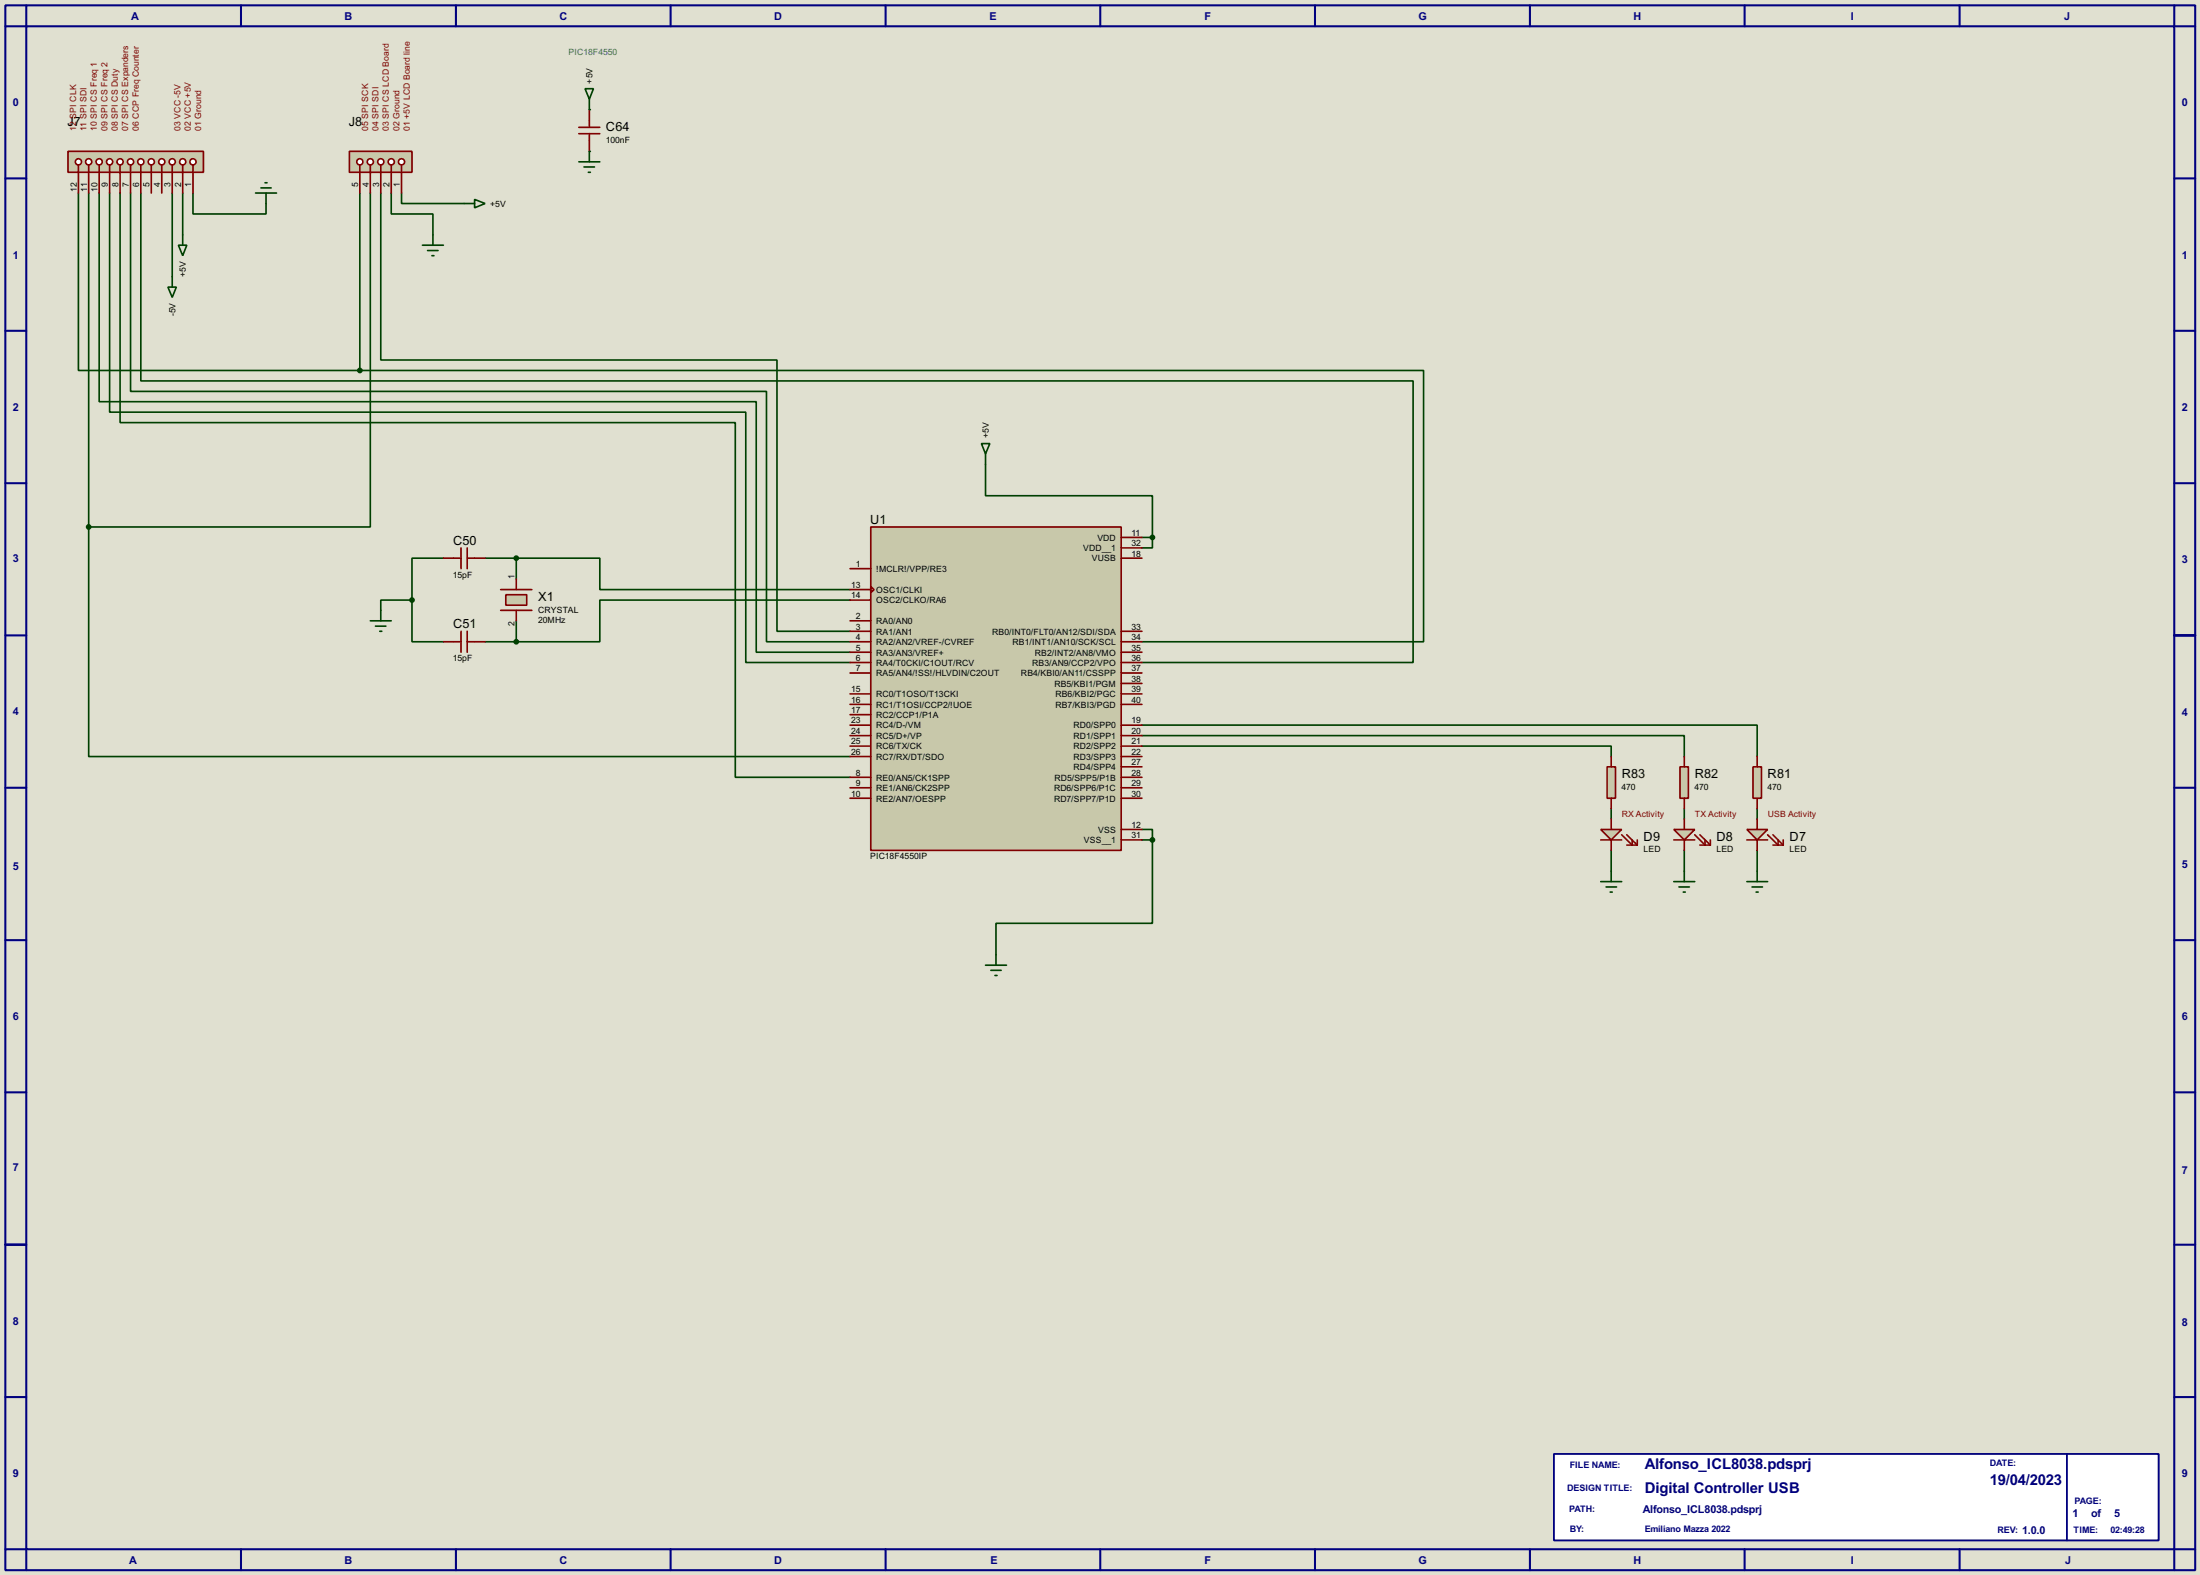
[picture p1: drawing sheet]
<svg xmlns="http://www.w3.org/2000/svg" width="536mm" height="383mm" viewBox="0 0 536 383" stroke-linecap="round" stroke-linejoin="round" font-family="sans-serif">
<path d="M0 0h535.9v383.5h-535.9z" fill="#e0e0d0"/>
<g fill="none" stroke="#004000" stroke-width=".4">
<path d="M19.1 47v43.2h68.6M31.8 47v48.3h154.9v61h20.4M42 47v20.4M44.5 47v10.2M47 47v5.1h17.8v-2.5M87.7 47v43.2M92.8 47v40.7h96.5v66h17.8M95.3 47v5.1h10.2v5.1M97.8 47v2.6h15.3M87.7 90.2h259.1v66.1h-68.6M108 135.9h-7.6v10.2M118.2 135.9h7.6"/>
<path d="M125.8 135.9h20.3v7.7h61M125.8 135.9v5.1M100.4 146.1v10.2h7.6M100.4 146.1h-7.6v2.5M118.2 156.3h7.6M125.8 151.2v5.1M207.1 146.1h-61v10.2h-20.3"/>
</g>
<g fill="#004000">
<circle cx="143.6" cy="36.9" r=".2"/>
<circle cx="143.6" cy="26.7" r=".2"/>
</g>
<g fill="none" stroke="#004000" stroke-width=".4">
<path d="M21.6 47v81.3M24.2 47v50.8h160v61h22.9M26.7 47v53.4h155v60.9h25.4M29.3 47v55.9h149.8v86.4h28M34.3 47v45.8h309.9v68.5h-66M90.2 47v81.3h-68.6M240.1 113.1v7.6h40.6v10.2M21.6 128.3v55.9h185.5M278.2 130.9h2.5M280.7 130.9v2.5h-2.5M278.2 176.6h149.8v7.6M278.2 179.1h132.1v5.1"/>
<path d="M278.2 181.7h114.3v2.5M392.5 196.9v2.5M410.3 196.9v2.5M428 196.9v2.5M278.2 202h2.5v2.5M278.2 204.5h2.5M280.7 204.5v20.3h-38.1v7.7M392.5 207.1v5M410.3 207.1v5M428 207.1v5"/>
</g>
<g fill="none" stroke="#000080" stroke-width=".5">
<path d="M1.3 1.3h533.4v381h-533.4zM6.4 6.4h523.2v370.8h-523.2zM6.4 1.3v5.1h-5.1M58.7 1.3v5.1M111.1 1.3v5.1M163.4 1.3v5.1M215.7 1.3v5.1M268 1.3v5.1M320.3 1.3v5.1M372.7 1.3v5.1M425 1.3v5.1M477.3 1.3v5.1"/>
<path d="M529.6 1.3v5.1h5.1M1.3 43.5h5.1M529.6 43.5h5.1M1.3 80.6h5.1M529.6 80.6h5.1M1.3 117.7h5.1M529.6 117.7h5.1M1.3 154.7h5.1M529.6 154.7h5.1M1.3 191.8h5.1M529.6 191.8h5.1M1.3 228.9h5.1"/>
<path d="M529.6 228.9h5.1M1.3 266h5.1M529.6 266h5.1M1.3 303.1h5.1M529.6 303.1h5.1M1.3 340.2h5.1M529.6 340.2h5.1M1.3 377.2h5.1v5.1M58.7 377.2v5.1M111.1 377.2v5.1M163.4 377.2v5.1M215.7 377.2v5.1"/>
<path d="M268 377.2v5.1M320.3 377.2v5.1M372.7 377.2v5.1M425 377.2v5.1M477.3 377.2v5.1M534.7 377.2h-5.1v5.1"/>
</g>
<path d="M212.1 128.3h61v78.8h-61z" fill-rule="evenodd" fill="#c8c8aa" stroke="#800000" stroke-width=".4"/>
<g fill="none" stroke="#800000" stroke-width=".4">
<path d="M108 135.9h4.3M112.3 133.4v5.1M113.8 135.9h4.4M113.8 133.4v5.1M207.1 138.5h5M273.1 130.9h5.1M273.1 133.4h5.1M273.1 135.9h5.1M108 156.3h4.3M112.3 153.7v5.1M113.8 156.3h4.4M113.8 153.7v5.1"/>
<path d="M122 143.6h7.6M122 148.6h7.6M207.1 143.6h5M207.1 146.1h5M207.1 151.2h5M207.1 153.7h5M207.1 156.3h5M207.1 158.8h5M212.1 142.8l.8 .8-.8 .7zM273.1 153.7h5.1M273.1 156.3h5.1M273.1 158.8h5.1"/>
<path d="M207.1 161.3h5M207.1 163.9h5M207.1 169h5M207.1 171.5h5M207.1 174h5M207.1 176.6h5M207.1 179.1h5M273.1 161.3h5.1M273.1 163.9h5.1M273.1 166.4h5.1M273.1 169h5.1M273.1 171.5h5.1"/>
<path d="M273.1 176.6h5.1M273.1 179.1h5.1M207.1 181.7h5M207.1 184.2h5M207.1 189.3h5M207.1 191.8h5M207.1 194.4h5M273.1 181.7h5.1M273.1 184.2h5.1M273.1 186.7h5.1M273.1 189.3h5.1M273.1 191.8h5.1"/>
<path d="M273.1 194.4h5.1M273.1 202h5.1M273.1 204.5h5.1"/>
</g>
<path d="M239.1 108h2l-1 2.5zM240.1 110.5v2.6M90.2 151.2h5.1M91.5 152.5h2.5M92.5 153.7h.5M92.8 148.6v2.6" fill="none" stroke="#004000" stroke-width=".4"/>
<path d="M123.2 144.8h5.1v2.6h-5.1z" fill="#c8c8aa" stroke="#800000" stroke-width=".4"/>
<path d="M125.8 141v2.6M125.8 148.6v2.6" fill="none" stroke="#800000" stroke-width=".4"/>
<g fill="#004000" stroke="#004000" stroke-width=".4">
<circle cx="125.7" cy="135.9" r=".5"/>
<circle cx="125.7" cy="156.3" r=".5"/>
<circle cx="100.3" cy="146.1" r=".5"/>
</g>
<path d="M378.5 354h147.3v21.1h-147.3z" fill="#fff" stroke="#000080" stroke-width=".45"/>
<path d="M503.5 354v21.1" fill="none" stroke="#000080" stroke-width=".45"/>
<path d="M16.6 36.9h33v5.1h-33z" fill="#c8c8aa" stroke="#800000" stroke-width=".4"/>
<path d="M47 40.2v1.8" fill="none" stroke="#800000" stroke-width=".4"/>
<circle cx="47" cy="39.4" r=".75" fill="#feffff" stroke="#800000" stroke-width=".4"/>
<path d="M44.5 40.2v1.8" fill="none" stroke="#800000" stroke-width=".4"/>
<circle cx="44.5" cy="39.4" r=".75" fill="#feffff" stroke="#800000" stroke-width=".4"/>
<path d="M42 40.2v1.8" fill="none" stroke="#800000" stroke-width=".4"/>
<circle cx="41.9" cy="39.4" r=".75" fill="#feffff" stroke="#800000" stroke-width=".4"/>
<path d="M39.4 40.2v1.8" fill="none" stroke="#800000" stroke-width=".4"/>
<circle cx="39.4" cy="39.4" r=".75" fill="#feffff" stroke="#800000" stroke-width=".4"/>
<path d="M36.9 40.2v1.8" fill="none" stroke="#800000" stroke-width=".4"/>
<circle cx="36.8" cy="39.4" r=".75" fill="#feffff" stroke="#800000" stroke-width=".4"/>
<path d="M34.3 40.2v1.8" fill="none" stroke="#800000" stroke-width=".4"/>
<circle cx="34.3" cy="39.4" r=".75" fill="#feffff" stroke="#800000" stroke-width=".4"/>
<path d="M31.8 40.2v1.8" fill="none" stroke="#800000" stroke-width=".4"/>
<circle cx="31.8" cy="39.4" r=".75" fill="#feffff" stroke="#800000" stroke-width=".4"/>
<path d="M29.3 40.2v1.8" fill="none" stroke="#800000" stroke-width=".4"/>
<circle cx="29.2" cy="39.4" r=".75" fill="#feffff" stroke="#800000" stroke-width=".4"/>
<path d="M26.7 40.2v1.8" fill="none" stroke="#800000" stroke-width=".4"/>
<circle cx="26.7" cy="39.4" r=".75" fill="#feffff" stroke="#800000" stroke-width=".4"/>
<path d="M24.2 40.2v1.8" fill="none" stroke="#800000" stroke-width=".4"/>
<circle cx="24.1" cy="39.4" r=".75" fill="#feffff" stroke="#800000" stroke-width=".4"/>
<path d="M21.6 40.2v1.8" fill="none" stroke="#800000" stroke-width=".4"/>
<circle cx="21.6" cy="39.4" r=".75" fill="#feffff" stroke="#800000" stroke-width=".4"/>
<path d="M19.1 40.2v1.8" fill="none" stroke="#800000" stroke-width=".4"/>
<circle cx="19.1" cy="39.4" r=".75" fill="#feffff" stroke="#800000" stroke-width=".4"/>
<path d="M19.1 42v5M21.6 42v5M24.2 42v5M26.7 42v5M29.3 42v5M31.8 42v5M34.3 42v5M36.9 42v5M39.4 42v5M42 42v5M44.5 42v5M47 42v5" fill="none" stroke="#800000" stroke-width=".4"/>
<path d="M43.5 59.7h2l-1 2.6zM44.5 57.2v2.5M62.3 47h5.1M63.6 45.8h2.5M64.6 44.5h.5M64.8 47v2.6M40.9 69.9h2.1l-1 2.5zM42 67.4v2.5" fill="none" stroke="#004000" stroke-width=".4"/>
<path d="M85.1 36.9h15.3v5.1h-15.3z" fill="#c8c8aa" stroke="#800000" stroke-width=".4"/>
<path d="M97.8 40.2v1.8" fill="none" stroke="#800000" stroke-width=".4"/>
<circle cx="97.8" cy="39.4" r=".75" fill="#feffff" stroke="#800000" stroke-width=".4"/>
<path d="M95.3 40.2v1.8" fill="none" stroke="#800000" stroke-width=".4"/>
<circle cx="95.3" cy="39.4" r=".75" fill="#feffff" stroke="#800000" stroke-width=".4"/>
<path d="M92.8 40.2v1.8" fill="none" stroke="#800000" stroke-width=".4"/>
<circle cx="92.7" cy="39.4" r=".75" fill="#feffff" stroke="#800000" stroke-width=".4"/>
<path d="M90.2 40.2v1.8" fill="none" stroke="#800000" stroke-width=".4"/>
<circle cx="90.2" cy="39.4" r=".75" fill="#feffff" stroke="#800000" stroke-width=".4"/>
<path d="M87.7 40.2v1.8" fill="none" stroke="#800000" stroke-width=".4"/>
<circle cx="87.6" cy="39.4" r=".75" fill="#feffff" stroke="#800000" stroke-width=".4"/>
<path d="M141 32.6h5.1M141 31h5.1M143.6 26.7v4.3M143.6 32.6v4.3M87.7 42v5M90.2 42v5M92.8 42v5M95.3 42v5M97.8 42v5" fill="none" stroke="#800000" stroke-width=".4"/>
<g fill="#004000" stroke="#004000" stroke-width=".4">
<circle cx="87.6" cy="90.2" r=".5"/>
<circle cx="280.7" cy="130.9" r=".5"/>
<circle cx="280.7" cy="204.5" r=".5"/>
<circle cx="21.6" cy="128.3" r=".5"/>
</g>
<g fill="none" stroke="#004000" stroke-width=".4">
<path d="M141 39.4h5.1M142.5 21.6h2.1l-1 2.6zM143.6 24.2v2.5M143.6 36.9v2.5M102.9 59.7h5.1M105.5 57.2v2.5M113.1 49.6h2.5M115.6 48.6l2.6 1-2.6 1zM142.3 40.7h2.5M143.3 42h.5M104.2 61h2.5M105.2 62.3h.5"/>
<path d="M240.1 235h5.1M241.4 236.3h2.5M242.4 237.5h.5M242.6 232.5v2.5"/>
</g>
<path d="M427 186.7h2.1v7.7h-2.1z" fill="#c8c8aa" stroke="#800000" stroke-width=".4"/>
<path d="M428 184.2v2.5M428 194.4v2.5" fill="none" stroke="#800000" stroke-width=".4"/>
<path d="M425.5 202h5.1l-2.6 2.5z" fill="#c8c8aa" stroke="#800000" stroke-width=".4"/>
<path d="M428 199.4v2.6M425.5 204.5h5.1M428 204.5v2.6M430.6 203.3l2.5 2.5v-1.3M431.9 203.3l2.5 2.5M431.9 205.8h2.5M434.4 204.5v1.3" fill="none" stroke="#800000" stroke-width=".4"/>
<path d="M425.5 214.7h5.1M426.8 216h2.5M427.8 217.2h.5M428 212.1v2.6" fill="none" stroke="#004000" stroke-width=".4"/>
<path d="M409.2 186.7h2.1v7.7h-2.1z" fill="#c8c8aa" stroke="#800000" stroke-width=".4"/>
<path d="M410.3 184.2v2.5M410.3 194.4v2.5" fill="none" stroke="#800000" stroke-width=".4"/>
<path d="M407.7 202h5.1l-2.5 2.5z" fill="#c8c8aa" stroke="#800000" stroke-width=".4"/>
<path d="M410.3 199.4v2.6M407.7 204.5h5.1M410.3 204.5v2.6M412.8 203.3l2.5 2.5v-1.3M414.1 203.3l2.5 2.5M414.1 205.8h2.5M416.6 204.5v1.3" fill="none" stroke="#800000" stroke-width=".4"/>
<path d="M407.7 214.7h5.1M409 216h2.5M410 217.2h.5M410.3 212.1v2.6" fill="none" stroke="#004000" stroke-width=".4"/>
<path d="M391.5 186.7h2v7.7h-2z" fill="#c8c8aa" stroke="#800000" stroke-width=".4"/>
<path d="M392.5 184.2v2.5M392.5 194.4v2.5" fill="none" stroke="#800000" stroke-width=".4"/>
<path d="M389.9 202h5.1l-2.5 2.5z" fill="#c8c8aa" stroke="#800000" stroke-width=".4"/>
<path d="M392.5 199.4v2.6M389.9 204.5h5.1M392.5 204.5v2.6M395 203.3l2.6 2.5v-1.3M396.3 203.3l2.5 2.5M396.3 205.8h2.5M398.8 204.5v1.3" fill="none" stroke="#800000" stroke-width=".4"/>
<path d="M389.9 214.7h5.1M391.2 216h2.6M392.2 217.2h.5M392.5 212.1v2.6" fill="none" stroke="#004000" stroke-width=".4"/>
<g font-size="4.1" fill="#000080">
<text x="400.7" y="357.6">Alfonso_ICL8038.pdsprj</text>
<text x="400.7" y="363.4">Digital Controller USB</text>
<text x="484.7" y="361.6">19/04/2023</text>
</g>
<g font-size="3.5">
<text x="16.4" y="30.7">J7</text>
<text x="85" y="30.7">J8</text>
<text x="147.6" y="32">C64</text>
<text x="212" y="127.5">U1</text>
<text x="110.4" y="132.6">C50</text>
<text x="131.1" y="146.3">X1</text>
<text x="110.4" y="152.9">C51</text>
<text x="395" y="189.4">R83</text>
<text x="412.8" y="189.4">R82</text>
<text x="430.6" y="189.4">R81</text>
<text x="400.4" y="204.7">D9</text>
<text x="418.1" y="204.7">D8</text>
<text x="435.9" y="204.7">D7</text>
</g>
<g font-size="3" fill="#000080">
<text x="31.9" y="4.9">A</text>
<text x="83.9" y="4.9">B</text>
<text x="136.3" y="4.9">C</text>
<text x="188.6" y="4.9">D</text>
<text x="241" y="4.9">E</text>
<text x="293.4" y="4.9">F</text>
<text x="345.5" y="4.9">G</text>
<text x="397.9" y="4.9">H</text>
<text x="450.8" y="4.9">I</text>
<text x="502.7" y="4.9">J</text>
<text x="3.2" y="25.9">0</text>
<text x="531.5" y="25.9">0</text>
<text x="3.2" y="63">1</text>
<text x="531.5" y="63">1</text>
<text x="3.2" y="100.1">2</text>
<text x="531.5" y="100.1">2</text>
<text x="3.2" y="136.9">3</text>
<text x="531.5" y="137.2">3</text>
<text x="3.2" y="174">4</text>
<text x="531.5" y="174.3">4</text>
<text x="3.2" y="211.9">5</text>
<text x="531.5" y="211.4">5</text>
<text x="3.2" y="248.5">6</text>
<text x="531.5" y="248.5">6</text>
<text x="3.2" y="285">7</text>
<text x="531.5" y="285.8">7</text>
<text x="3.2" y="322.6">8</text>
<text x="531.5" y="322.9">8</text>
<text x="3.2" y="359.7">9</text>
<text x="531.5" y="359.7">9</text>
<text x="400.1" y="368.5">Alfonso_ICL8038.pdsprj</text>
<text x="504.8" y="369.5">1</text>
<text x="509.4" y="369.5">of</text>
<text x="515" y="369.5">5</text>
<text x="492.6" y="373.5">1.0.0</text>
<text x="31.4" y="380.8">A</text>
<text x="83.9" y="380.8">B</text>
<text x="136.3" y="380.8">C</text>
<text x="188.6" y="380.8">D</text>
<text x="241.2" y="380.8">E</text>
<text x="293.4" y="380.8">F</text>
<text x="345.5" y="380.8">G</text>
<text x="397.9" y="380.8">H</text>
<text x="450.8" y="380.8">I</text>
<text x="503" y="380.8">J</text>
</g>
<g font-size="2.5" fill="#000080">
<text x="382.3" y="357.4">FILE NAME:</text>
<text x="484.7" y="356.9">DATE:</text>
<text x="381.7" y="362.9">DESIGN TITLE:</text>
<text x="382.2" y="368.3">PATH:</text>
<text x="505.3" y="366.3">PAGE:</text>
<text x="382.3" y="373.1">BY:</text>
<text x="400.6" y="373.1">Emiliano Mazza 2022</text>
<text x="486.5" y="373.3">REV:</text>
<text x="505.1" y="373.3">TIME:</text>
<text x="514.1" y="373.3">02:49:28</text>
</g>
<text font-size="2.4" fill="#008080" x="138.5" y="13.4">PIC18F4550</text>
<g font-size="2.4">
<text x="144.4" y="20.4" transform="rotate(-90 144.4 20.4)">+5V</text>
<text x="147.6" y="34.9">100nF</text>
<text x="18.7" y="46.8" transform="rotate(-90 18.7 46.8)">12</text>
<text x="21.2" y="46.6" transform="rotate(-90 21.2 46.6)">11</text>
<text x="23.8" y="46.8" transform="rotate(-90 23.8 46.8)">10</text>
<text x="26.3" y="45.6" transform="rotate(-90 26.3 45.6)">9</text>
<text x="28.8" y="45.6" transform="rotate(-90 28.8 45.6)">8</text>
<text x="31.4" y="45.6" transform="rotate(-90 31.4 45.6)">7</text>
<text x="33.9" y="45.7" transform="rotate(-90 33.9 45.7)">6</text>
<text x="36.5" y="45.7" transform="rotate(-90 36.5 45.7)">5</text>
<text x="39" y="45.6" transform="rotate(-90 39 45.6)">4</text>
<text x="41.6" y="45.7" transform="rotate(-90 41.6 45.7)">3</text>
<text x="44.1" y="45.6" transform="rotate(-90 44.1 45.6)">2</text>
<text x="46.6" y="45.7" transform="rotate(-90 46.6 45.7)">1</text>
<text x="87.3" y="45.7" transform="rotate(-90 87.3 45.7)">5</text>
<text x="89.8" y="45.6" transform="rotate(-90 89.8 45.6)">4</text>
<text x="92.4" y="45.7" transform="rotate(-90 92.4 45.7)">3</text>
<text x="94.9" y="45.6" transform="rotate(-90 94.9 45.6)">2</text>
<text x="97.4" y="45.7" transform="rotate(-90 97.4 45.7)">1</text>
<text x="119.4" y="50.4">+5V</text>
<text x="45.3" y="67.4" transform="rotate(-90 45.3 67.4)">+5V</text>
<text x="42.8" y="77" transform="rotate(-90 42.8 77)">-5V</text>
<text x="240.9" y="106.7" transform="rotate(-90 240.9 106.7)">+5V</text>
<text x="267.3" y="131.7">VDD</text>
<text x="275.6" y="130.5">11</text>
<text x="263.8" y="134.2">VDD__1</text>
<text x="265.9" y="136.7">VUSB</text>
<text x="275.6" y="133">32</text>
<text x="275.6" y="135.5">18</text>
<text x="110.3" y="140.7">15pF</text>
<text x="125.4" y="141" transform="rotate(-90 125.4 141)">1</text>
<text x="207.3" y="143.2">13</text>
<text x="208.5" y="138.1">1</text>
<text x="213.4" y="139.3">!MCLR!/VPP/RE3</text>
<text x="131.1" y="149.2">CRYSTAL</text>
<text x="207.3" y="145.7">14</text>
<text x="213.4" y="144.4">OSC1/CLKI</text>
<text x="213.4" y="146.9">OSC2/CLKO/RA6</text>
<text x="125.4" y="152.3" transform="rotate(-90 125.4 152.3)">2</text>
<text x="131.1" y="151.7">20MHz</text>
<text x="208.5" y="150.8">2</text>
<text x="208.5" y="153.3">3</text>
<text x="208.5" y="155.9">4</text>
<text x="213.4" y="152">RA0/AN0</text>
<text x="213.4" y="154.5">RA1/AN1</text>
<text x="241.7" y="154.5">RB0/INT0/FLT0/AN12/SDI/SDA</text>
<text x="275.6" y="153.3">33</text>
<text x="275.6" y="155.9">34</text>
<text x="110.3" y="161">15pF</text>
<text x="208.5" y="158.4">5</text>
<text x="208.5" y="160.9">6</text>
<text x="213.4" y="157.1">RA2/AN2/VREF-/CVREF</text>
<text x="213.4" y="159.6">RA3/AN3/VREF+</text>
<text x="246.6" y="157.1">RB1/INT1/AN10/SCK/SCL</text>
<text x="252.1" y="159.6">RB2/INT2/AN8/VMO</text>
<text x="275.6" y="158.4">35</text>
<text x="275.6" y="160.9">36</text>
<text x="208.5" y="163.5">7</text>
<text x="213.4" y="162.1">RA4/T0CKI/C1OUT/RCV</text>
<text x="213.4" y="164.7">RA5/AN4/!SS!/HLVDIN/C2OUT</text>
<text x="248.7" y="164.7">RB4/KBI0/AN11/CSSPP</text>
<text x="251.4" y="162.1">RB3/AN9/CCP2/VPO</text>
<text x="256.8" y="167.2">RB5/KBI1/PGM</text>
<text x="275.6" y="163.5">37</text>
<text x="275.6" y="166">38</text>
<text x="207.3" y="168.6">15</text>
<text x="207.3" y="171.1">16</text>
<text x="207.3" y="173.6">17</text>
<text x="213.4" y="169.8">RC0/T1OSO/T13CKI</text>
<text x="213.4" y="172.3">RC1/T1OSI/CCP2/!UOE</text>
<text x="257.1" y="169.8">RB6/KBI2/PGC</text>
<text x="257.1" y="172.3">RB7/KBI3/PGD</text>
<text x="275.6" y="168.6">39</text>
<text x="275.6" y="171.1">40</text>
<text x="207.3" y="176.2">23</text>
<text x="207.3" y="178.7">24</text>
<text x="213.4" y="174.8">RC2/CCP1/P1A</text>
<text x="213.4" y="177.4">RC4/D-/VM</text>
<text x="213.4" y="179.9">RC5/D+/VP</text>
<text x="261.5" y="177.4">RD0/SPP0</text>
<text x="261.5" y="179.9">RD1/SPP1</text>
<text x="275.6" y="176.2">19</text>
<text x="275.6" y="178.7">20</text>
<text x="207.3" y="181.3">25</text>
<text x="207.3" y="183.8">26</text>
<text x="213.4" y="182.5">RC6/TX/CK</text>
<text x="213.4" y="185">RC7/RX/DT/SDO</text>
<text x="261.5" y="182.5">RD2/SPP2</text>
<text x="261.5" y="185">RD3/SPP3</text>
<text x="275.6" y="181.3">21</text>
<text x="275.6" y="183.8">22</text>
<text x="208.5" y="188.9">8</text>
<text x="208.5" y="191.4">9</text>
<text x="213.4" y="190.1">RE0/AN5/CK1SPP</text>
<text x="256.8" y="190.1">RD5/SPP5/P1B</text>
<text x="261.5" y="187.5">RD4/SPP4</text>
<text x="275.6" y="186.3">27</text>
<text x="275.6" y="188.9">28</text>
<text x="275.6" y="191.4">29</text>
<text x="207.3" y="194">10</text>
<text x="213.4" y="192.6">RE1/AN6/CK2SPP</text>
<text x="213.4" y="195.2">RE2/AN7/OESPP</text>
<text x="256.7" y="192.6">RD6/SPP6/P1C</text>
<text x="256.7" y="195.2">RD7/SPP7/P1D</text>
<text x="275.6" y="194">30</text>
<text x="395" y="192.4">470</text>
<text x="412.7" y="192.4">470</text>
<text x="430.5" y="192.4">470</text>
<text x="267.5" y="202.8">VSS</text>
<text x="275.6" y="201.6">12</text>
<text x="211.9" y="209.3">PIC18F4550IP</text>
<text x="264" y="205.3">VSS__1</text>
<text x="275.6" y="204.1">31</text>
<text x="400.3" y="207.6">LED</text>
<text x="418.1" y="207.6">LED</text>
<text x="435.9" y="207.6">LED</text>
</g>
<g font-size="2.4" fill="#800000">
<text x="18.6" y="31.8" transform="rotate(-90 18.6 31.8)">12 SPI CLK</text>
<text x="21.1" y="31.8" transform="rotate(-90 21.1 31.8)">11 SPI SDI</text>
<text x="23.6" y="31.8" transform="rotate(-90 23.6 31.8)">10 SPI CS Freq 1</text>
<text x="26.2" y="31.8" transform="rotate(-90 26.2 31.8)">09 SPI CS Freq 2</text>
<text x="28.7" y="31.8" transform="rotate(-90 28.7 31.8)">08 SPI CS Duty</text>
<text x="31.3" y="31.8" transform="rotate(-90 31.3 31.8)">07 SPI CS Expanders</text>
<text x="33.8" y="31.8" transform="rotate(-90 33.8 31.8)">06 CCP Freq Counter</text>
<text x="44" y="31.8" transform="rotate(-90 44 31.8)">03 VCC -5V</text>
<text x="46.5" y="31.8" transform="rotate(-90 46.5 31.8)">02 VCC +5V</text>
<text x="49" y="31.8" transform="rotate(-90 49 31.8)">01 Ground</text>
<text x="89.7" y="31.8" transform="rotate(-90 89.7 31.8)">05 SPI SCK</text>
<text x="92.2" y="31.8" transform="rotate(-90 92.2 31.8)">04 SPI SDI</text>
<text x="94.8" y="31.8" transform="rotate(-90 94.8 31.8)">03 SPI CS LCD Board</text>
<text x="97.3" y="31.8" transform="rotate(-90 97.3 31.8)">02 Ground</text>
<text x="99.8" y="31.8" transform="rotate(-90 99.8 31.8)">01 +5V LCD Board line</text>
<text x="395" y="198.9">RX Activity</text>
<text x="412.8" y="198.9">TX Activity</text>
<text x="430.6" y="198.9">USB Activity</text>
</g>
</svg>
